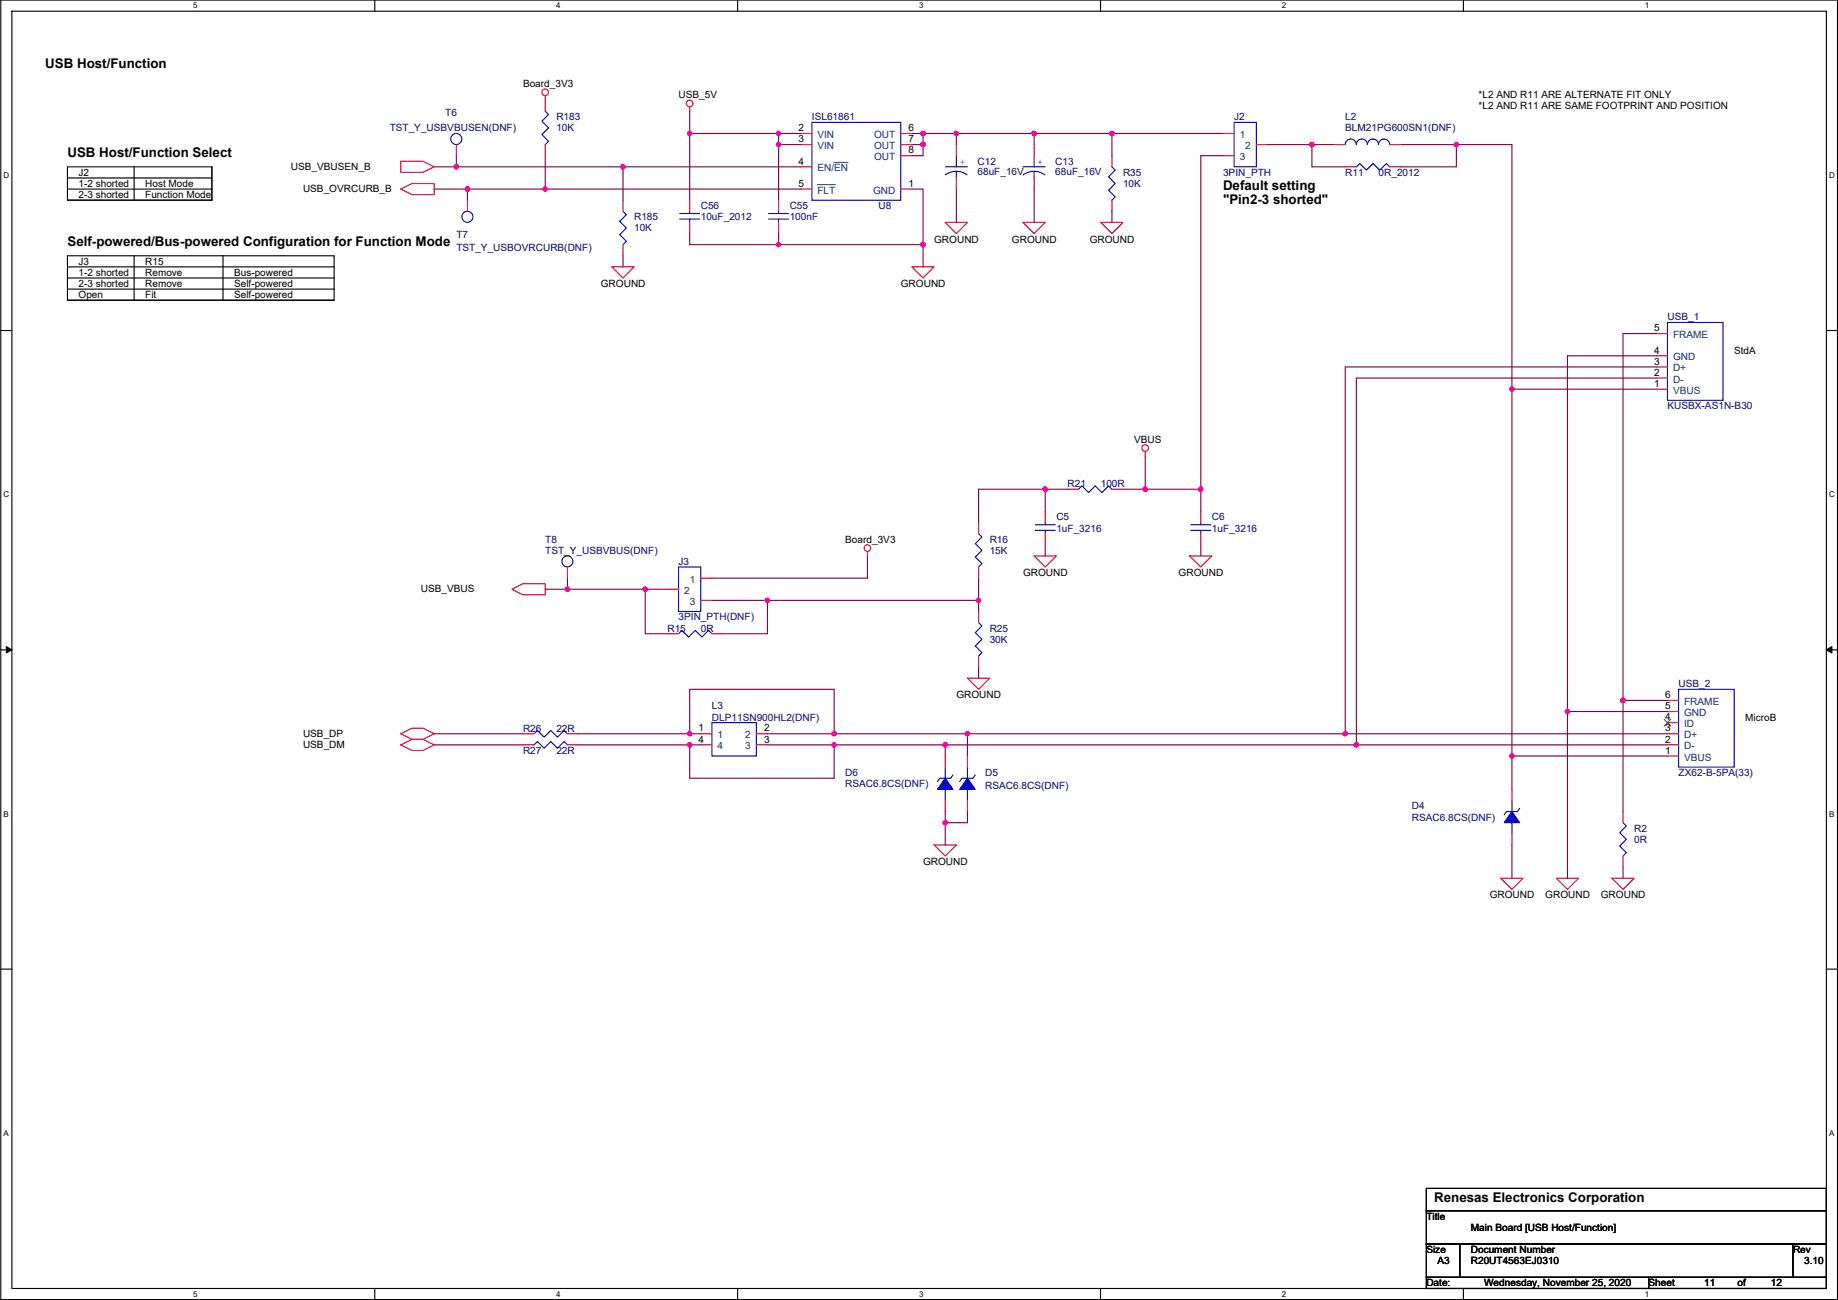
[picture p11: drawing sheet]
<svg xmlns="http://www.w3.org/2000/svg" width="420mm" height="297mm" viewBox="0 0 420 297" stroke-linecap="round" stroke-linejoin="round" font-family="sans-serif">
<path d="M.2 0h419.8v296.9h-419.8zM2.7 2.6h414.8v291.8h-414.8z" fill="none" stroke="#000" stroke-width=".25"/>
<g fill="#fff">
<path d="M44.2 .3h1v2h-1z"/>
<path d="M44.2 294.7h1v2h-1z"/>
</g>
<path d="M85.7 0v2.6M85.7 294.4v2.5" fill="none" stroke="#000" stroke-width=".25"/>
<g fill="#fff">
<path d="M127.1 .3h1v2h-1z"/>
<path d="M127.1 294.7h1v2h-1z"/>
</g>
<path d="M168.6 0v2.6M168.6 294.4v2.5" fill="none" stroke="#000" stroke-width=".25"/>
<g fill="#fff">
<path d="M210.1 .3h1v2h-1z"/>
<path d="M210.1 294.7h1v2h-1z"/>
</g>
<path d="M251.6 0v2.6M251.6 294.4v2.5" fill="none" stroke="#000" stroke-width=".25"/>
<g fill="#fff">
<path d="M293 .3h1v2h-1z"/>
<path d="M293 294.7h1v2h-1z"/>
</g>
<path d="M334.5 0v2.6M334.5 294.4v2.5" fill="none" stroke="#000" stroke-width=".25"/>
<g fill="#fff">
<path d="M376 .3h1v2h-1z"/>
<path d="M376 294.7h1v2h-1z"/>
<path d="M.8 39h1.3v2.1h-1.3z"/>
<path d="M418.1 39h1.3v2.1h-1.3z"/>
<path d="M.8 112h1.3v2h-1.3z"/>
<path d="M418.1 112h1.3v2h-1.3z"/>
</g>
<path d="M.2 75.5h2.5M417.5 75.5h2.5" fill="none" stroke="#000" stroke-width=".25"/>
<g fill="#fff">
<path d="M.8 185h1.2v2h-1.2z"/>
<path d="M418.1 185h1.2v2h-1.2z"/>
</g>
<path d="M.2 148.5h2.5M417.5 148.5h2.5" fill="none" stroke="#000" stroke-width=".25"/>
<path d="M1.4 147.7l1.3 .8-1.3 .7zM417.5 148.5l1.3-.8v1.5z" fill="#000" stroke="#000" stroke-width=".23"/>
<g fill="#fff">
<path d="M.8 257.9h1.2v2h-1.2z"/>
<path d="M418.1 257.9h1.2v2h-1.2z"/>
</g>
<g fill="none" stroke="#000" stroke-width=".25">
<path d="M15.4 38.1h33v7.6h-33zM30.7 38.1v7.6M48.4 38.1v7.6h-33M15.4 58.4h61v10.2h-61zM15.4 40.7h33M15.4 43.2h33M30.7 58.4v10.2M51 58.4v10.2M15.4 68.6h61M15.4 66.1h61M15.4 63.5h61M15.4 61h61"/>
<path d="M.2 221.4h2.5M417.5 221.4h2.5M326.1 271.5h91.4v5.1h-91.4zM326.1 276.6h91.4v7.6h-91.4zM326.1 291.9h50.8v2.5h-50.8zM326.1 284.2h7.6v7.7h-7.6zM333.7 284.2h76.2v7.7h-76.2zM376.9 291.9h40.6v2.5h-40.6zM409.9 284.2h7.6v7.7h-7.6z"/>
</g>
<g fill="none" stroke="#f00" stroke-width=".25">
<path d="M91.6 36.9h5.1l2.5 1.2-2.5 1.3h-5.1zM104.3 33v2.6M124.6 21.9v3.5M124.6 33v2.6M157.7 24.4v1M183.1 38.1h2.5M183.1 30.5h2.5M183.1 33h2.5M205.9 33h2.6M205.9 30.5h2.6M205.9 35.6h2.6M218.6 33v2.6"/>
<path d="M236.4 33v2.6M254.2 35.6v2.5M279.6 30.5h2.5M279.6 35.6h2.5M287.2 33h2.5M305 33h2.5M307.5 38.1h2.6M317.7 38.1h2.5M317.7 33h2.5M91.6 43.2l2.6-1.3h5v2.6h-5zM106.9 45.7v2.6M142.4 45.7v2.6"/>
<path d="M142.4 55.9v2.5M157.7 45.7v2.6M157.7 50.8v2.6M178 45.7v2.6M178 50.8v2.6M183.1 43.2h2.5M205.9 43.2h2.6M216.1 50.8h5.1l-2.6 2.6zM218.6 40.7v2.5M233.9 50.8h5l-2.5 2.6zM236.4 40.7v2.5M251.6 50.8h5.1l-2.5 2.6z"/>
<path d="M254.2 45.7v2.6M139.9 61h5.1l-2.6 2.5zM208.5 61h5l-2.5 2.5zM378.6 76.2h2.6M378.6 81.3h2.6M378.6 83.8h2.6M378.6 86.4h2.6M378.6 88.9h2.6M223.7 119.4v2.5M238.9 116.9v2.5M244 111.8h2.6M254.2 111.8h2.5"/>
<path d="M261.8 103.1v1.1M274.5 116.9v2.5M117 134.6l2.6-1.2h5v2.5h-5zM129.7 129.6v2.5M152.6 134.6h2.5M160.2 132.1h2.5M160.2 137.2h2.5M198.3 126v1M223.7 139.7v2.6M223.7 129.6v2.5M236.4 127h5.1l-2.6 2.6zM238.9 121.9v2.6"/>
<path d="M272 127h5l-2.5 2.6zM274.5 121.9v2.6M152.6 144.8h2.5M162.7 144.8h2.6M221.2 155h5l-2.5 2.5zM223.7 149.9v2.5M91.6 167.7l2.6-1.3h2.5l2.5 1.3-2.5 1.2h-2.5zM91.6 170.2l2.6-1.3h2.5l2.5 1.3-2.5 1.3h-2.5zM119.6 170.2h2.5M119.6 167.7h2.5M129.7 170.2h2.6M129.7 167.7h2.6"/>
<path d="M160.2 167.7h2.5M160.2 170.2h2.5M172.9 167.7h2.5M172.9 170.2h2.5M216.1 172.7v2.6M221.2 172.7v2.6M381.2 160h2.5M381.2 162.6h2.5M381.2 165.1h2.5M381.2 167.7h2.5M381.2 170.2h2.5M381.2 172.7h2.5"/>
<path d="M213.5 193.1h5.1l-2.5 2.5zM216.1 182.9v2.5M221.2 182.9v2.5M345.6 190.5v2.6M345.6 180.4v2.5M371 185.4v2.6M371 195.6v2.5M343.1 200.7h5.1l-2.6 2.5zM355.8 200.7h5.1l-2.6 2.5zM368.5 200.7h5.1l-2.6 2.5z"/>
<circle cx="124.6" cy="21.1" r=".76"/>
<circle cx="157.6" cy="23.6" r=".76"/>
<circle cx="261.8" cy="102.4" r=".76"/>
<circle cx="198.3" cy="125.2" r=".76"/>
</g>
<g fill="none" stroke="#00f" stroke-width=".25">
<path d="M124.6 25.4l.8 .8-1.5 1.5 1.5 1.5-1.5 1.6 1.5 1.5-.8 .7M185.6 28h20.3v17.7h-20.3zM216.1 38.1h5.1M216.1 40a4.1 4.1 0 0 1 5 0M218.6 39.1v1.6M218.6 35.6v2.5M233.9 38.1h5M233.9 40a4.1 4.1 0 0 1 5 0M236.4 39.1v1.6M236.4 35.6v2.5M254.2 38.1l.7 .8-1.5 1.5 1.5 1.5-1.5 1.6 1.5 1.5-.7 .7M282.1 28h5.1v10.1h-5.1z"/>
<path d="M307.5 33a1.26 1.26 0 0 1 1.3-1.2 1.26 1.26 0 0 1 1.2 1.2 1.27 1.27 0 0 1 1.3-1.2 1.27 1.27 0 0 1 1.3 1.2 1.27 1.27 0 0 1 1.2-1.2 1.27 1.27 0 0 1 1.3 1.2 1.27 1.27 0 0 1 1.3-1.2 1.27 1.27 0 0 1 1.3 1.2M310.1 38.1l.7-.7 1.5 1.5 1.6-1.5 1.5 1.5 1.5-1.5 .8 .7M142.4 48.3l.8 .7-1.5 1.6 1.5 1.5-1.5 1.5 1.5 1.5-.8 .8M155.4 50.1h4.5M155.4 48.8h4.5M157.7 48.3v.5M157.7 50.1v.7M175.7 50.1h4.6M175.7 48.8h4.6M178 48.3v.5M178 50.1v.7M381.2 73.7h12.7v17.8h-12.7z"/>
<path d="M236.7 119.9h4.5M238.9 119.4v.5M246.6 111.8l.7-.8 1.5 1.5 1.6-1.5 1.5 1.5 1.5-1.5 .8 .8M272.2 119.9h4.6M274.5 119.4v.5M155.1 129.6h5.1v10.1h-5.1zM223.7 121.9l.8 .8-1.6 1.5 1.6 1.6-1.6 1.5 1.6 1.5-.8 .8M236.7 121.2h4.5M238.9 121.2v.7M272.2 121.2h4.6M274.5 121.2v.7M155.1 144.8l.8-.8 1.5 1.6 1.5-1.6 1.6 1.6 1.5-1.6 .7 .8"/>
<path d="M223.7 142.3l.8 .7-1.6 1.5 1.6 1.6-1.6 1.5 1.6 1.5-.8 .8M383.7 157.5h12.7v17.8h-12.7zM122.1 170.2l.8-.8 1.5 1.6 1.5-1.6 1.5 1.6 1.6-1.6 .7 .8M122.1 167.7l.8-.8 1.5 1.5 1.5-1.5 1.5 1.5 1.6-1.5 .7 .8M162.7 165.1h10.2v7.6h-10.2zM216.1 175.3v2.5M217.9 177.1l-.6 .7h-2.5l-.5 .8M221.2 175.3v2.5M222.9 177.1l-.5 .7h-2.5l-.5 .8M216.1 180.4v2.5M221.2 180.4v2.5M345.6 188v2.5"/>
<path d="M345.6 182.9v2.5M347.4 184.7l-.5 .7h-2.6l-.5 .8M371 188l.8 .7-1.5 1.6 1.5 1.5-1.5 1.5 1.5 1.5-.8 .8"/>
<circle cx="104.3" cy="31.8" r="1.26"/>
<circle cx="106.8" cy="49.5" r="1.26"/>
<circle cx="129.7" cy="128.3" r="1.26"/>
</g>
<path d="M380.4 164.4l1.6 1.5M381.9 164.4l-1.5 1.5" fill="none" stroke="#804000" stroke-width=".23"/>
<path d="M190.7 37.1h3.2M186.9 42.2h4.1" fill="none" stroke="#004080" stroke-width=".23"/>
<g fill="#00f" stroke="#00f" stroke-width=".25">
<path d="M216.1 177.8l1.8 2.6h-3.6z" fill-rule="evenodd"/>
<path d="M221.2 177.8l1.7 2.6h-3.5z" fill-rule="evenodd"/>
<path d="M345.6 185.4l1.8 2.6h-3.6z" fill-rule="evenodd"/>
</g>
<g fill="none" stroke="#800040" stroke-width=".25">
<path d="M99.2 38.1h5.1M104.3 35.6v2.5M104.3 38.1h38.1M124.6 35.6v7.6M142.4 38.1v7.6M142.4 38.1h40.7M157.7 25.4v5.1M157.7 30.5v15.2M157.7 30.5h20.3M178 33h5.1M178 33v12.7M178 30.5v2.5"/>
<path d="M178 30.5h5.1M208.5 33h2.5M208.5 30.5h2.5M211 30.5h7.6M211 33v2.6h-2.5M211 30.5v2.5M218.6 30.5v2.5M218.6 30.5h17.8M236.4 30.5v2.5M236.4 30.5h17.8M254.2 30.5v5.1M254.2 30.5h25.4"/>
<path d="M279.6 35.6h-5.1v76.2M289.7 33h10.2M299.9 33v5.1h7.6M299.9 33h5.1M320.2 33h12.7M332.9 33h12.7v55.9h33M332.9 33v5.1h-12.7M99.2 43.2h7.7M106.9 43.2h17.7M106.9 43.2v2.5M124.6 43.2h58.5M142.4 58.4v2.6"/>
<path d="M157.7 53.4v2.5h20.3M178 55.9h33M178 53.4v2.5M208.5 43.2h2.5v12.7M211 55.9v5.1M218.6 43.2v7.6M236.4 43.2v7.6M254.2 48.3v2.5M378.6 76.2h-7.6v83.8M345.6 88.9v83.8M378.6 86.4h-68.5v83.8M378.6 83.8h-71.1v83.9"/>
<path d="M378.6 81.3h-20.3v81.3M238.9 111.8h-15.2v7.6M238.9 111.8v5.1M238.9 111.8h5.1M256.7 111.8h5.1M261.8 104.2v7.6M261.8 111.8h12.7M274.5 111.8v5.1M124.6 134.6h5.1M129.7 132.1v2.5M129.7 134.6h17.8v10.2h5.1M147.5 134.6h5.1"/>
<path d="M162.7 137.2h12.7v7.6h-10.1M175.4 137.2h48.3M198.3 127v5.1h-35.6M223.7 137.2v2.5M223.7 132.1v5.1M238.9 124.5v2.5M274.5 124.5v2.5M223.7 152.4v2.6M99.2 167.7h20.4M99.2 170.2h20.4M132.3 170.2h25.4M132.3 167.7h25.4"/>
<path d="M157.7 167.7v-10.2h33v10.2M157.7 170.2h2.5M157.7 170.2v7.6h33v-7.6M157.7 167.7h2.5M175.4 167.7h15.3M175.4 170.2h15.3M190.7 167.7h30.5v5M190.7 170.2h25.4v2.5M216.1 170.2h94M221.2 167.7h86.3M307.5 167.7h73.7M310.1 170.2h71.1"/>
<path d="M345.6 172.7v7.7M345.6 172.7h35.6M358.3 162.6v38.1M358.3 162.6h22.9M371 160v25.4M371 160h10.2M216.1 188v5.1M216.1 185.4v2.6M221.2 185.4v2.6h-5.1M345.6 193.1v7.6M371 198.1v2.6"/>
</g>
<g fill="#f0f" stroke="#f0f" stroke-width=".25">
<circle cx="223.7" cy="137.2" r=".5"/>
<circle cx="175.4" cy="137.2" r=".5"/>
<circle cx="345.6" cy="172.7" r=".5"/>
<circle cx="345.6" cy="88.9" r=".5"/>
<circle cx="371" cy="160" r=".5"/>
<circle cx="238.9" cy="111.8" r=".5"/>
<circle cx="157.6" cy="167.6" r=".5"/>
<circle cx="310" cy="170.2" r=".5"/>
<circle cx="157.6" cy="170.2" r=".5"/>
<circle cx="307.5" cy="167.6" r=".5"/>
<circle cx="358.3" cy="162.6" r=".5"/>
<circle cx="274.5" cy="111.8" r=".5"/>
<circle cx="299.9" cy="33" r=".5"/>
<circle cx="221.1" cy="167.6" r=".5"/>
<circle cx="190.7" cy="167.6" r=".5"/>
<circle cx="147.5" cy="134.6" r=".5"/>
<circle cx="129.7" cy="134.6" r=".5"/>
<circle cx="216.1" cy="188" r=".5"/>
<circle cx="216.1" cy="170.2" r=".5"/>
<circle cx="190.7" cy="170.2" r=".5"/>
<circle cx="332.9" cy="33" r=".5"/>
<circle cx="178" cy="30.5" r=".5"/>
<circle cx="157.6" cy="30.5" r=".5"/>
<circle cx="178" cy="33" r=".5"/>
<circle cx="178" cy="55.9" r=".5"/>
<circle cx="211" cy="55.9" r=".5"/>
<circle cx="218.6" cy="30.5" r=".5"/>
<circle cx="211" cy="30.5" r=".5"/>
<circle cx="211" cy="33" r=".5"/>
<circle cx="236.4" cy="30.5" r=".5"/>
<circle cx="261.8" cy="111.8" r=".5"/>
<circle cx="142.4" cy="38.1" r=".5"/>
<circle cx="104.3" cy="38.1" r=".5"/>
<circle cx="124.6" cy="43.2" r=".5"/>
<circle cx="106.8" cy="43.2" r=".5"/>
<circle cx="254.2" cy="30.5" r=".5"/>
</g>
<g font-size="3">
<text x="10.3" y="15.6">USB Host/Function</text>
<text x="15.4" y="35.9">USB Host/Function Select</text>
<text x="279.6" y="43.5">Default setting</text>
<text x="279.6" y="46.7">&quot;Pin2-3 shorted&quot;</text>
<text x="15.4" y="56.2">Self-powered/Bus-powered Configuration for Function Mode</text>
<text x="327.8" y="274.6">Renesas Electronics Corporation</text>
</g>
<g font-size="2.3">
<text x="119.6" y="19.9">Board_3V3</text>
<text x="155.1" y="22.4">USB_5V</text>
<text x="338" y="22.4">*L2 AND R11 ARE ALTERNATE FIT ONLY</text>
<text x="182.6" y="30">2</text>
<text x="207.7" y="30">6</text>
<text x="338" y="24.9">*L2 AND R11 ARE SAME FOOTPRINT AND POSITION</text>
<text x="182.6" y="32.5">3</text>
<text x="207.7" y="32.5">7</text>
<text x="207.7" y="35.1">8</text>
<text x="18" y="40.2">J2</text>
<text x="66.5" y="38.9">USB_VBUSEN_B</text>
<text x="182.6" y="37.6">4</text>
<text x="18" y="45.3">2-3 shorted</text>
<text x="18" y="42.7">1-2 shorted</text>
<text x="33.2" y="42.7">Host Mode</text>
<text x="33.2" y="45.3">Function Mode</text>
<text x="69.3" y="44">USB_OVRCURB_B</text>
<text x="182.6" y="42.7">5</text>
<text x="207.7" y="42.7">1</text>
<text x="213.5" y="55.4">GROUND</text>
<text x="231.3" y="55.4">GROUND</text>
<text x="249.1" y="55.4">GROUND</text>
<text x="18" y="60.5">J3</text>
<text x="18" y="65.6">2-3 shorted</text>
<text x="18" y="63">1-2 shorted</text>
<text x="33.2" y="63">Remove</text>
<text x="33.2" y="60.5">R15</text>
<text x="33.2" y="65.6">Remove</text>
<text x="53.5" y="63">Bus-powered</text>
<text x="53.5" y="65.6">Self-powered</text>
<text x="137.3" y="65.6">GROUND</text>
<text x="205.9" y="65.6">GROUND</text>
<text x="18" y="68.1">Open</text>
<text x="33.2" y="68.1">Fit</text>
<text x="53.5" y="68.1">Self-powered</text>
<text x="378.1" y="75.7">5</text>
<text x="378.1" y="80.8">4</text>
<text x="378.1" y="83.3">3</text>
<text x="396.4" y="80.8">StdA</text>
<text x="378.1" y="85.9">2</text>
<text x="378.1" y="88.4">1</text>
<text x="259.3" y="101.1">VBUS</text>
<text x="193.2" y="124">Board_3V3</text>
<text x="233.9" y="131.6">GROUND</text>
<text x="269.4" y="131.6">GROUND</text>
<text x="96.2" y="135.2">USB_VBUS</text>
<text x="218.6" y="159.6">GROUND</text>
<text x="380.7" y="159.5">6</text>
<text x="159.7" y="167.1">1</text>
<text x="174.7" y="167.1">2</text>
<text x="380.7" y="162.1">5</text>
<text x="380.7" y="164.6">4</text>
<text x="380.7" y="167.1">3</text>
<text x="399" y="164.6">MicroB</text>
<text x="69.3" y="168.4">USB_DP</text>
<text x="69.3" y="171">USB_DM</text>
<text x="159.7" y="169.7">4</text>
<text x="174.7" y="169.7">3</text>
<text x="380.7" y="169.7">2</text>
<text x="380.7" y="172.2">1</text>
<text x="211" y="197.7">GROUND</text>
<text x="340.5" y="205.3">GROUND</text>
<text x="353.2" y="205.3">GROUND</text>
<text x="365.9" y="205.3">GROUND</text>
<text x="326.1" y="278.7">Title</text>
<text x="336.2" y="281.2">Main Board [USB Host/Function]</text>
<text x="326.1" y="286.3">Size</text>
<text x="336.2" y="286.3">Document Number</text>
<text x="409.9" y="286.3">Rev</text>
<text x="326.1" y="293.9">Date:</text>
<text x="328.6" y="288.8">A3</text>
<text x="336.2" y="288.8">R20UT4563EJ0310</text>
<text x="339.3" y="293.9">Wednesday, November 25, 2020</text>
<text x="376.9" y="293.9">Sheet</text>
<text x="389.6" y="293.9">11</text>
<text x="397.2" y="293.9">of</text>
<text x="404.8" y="293.9">12</text>
<text x="412.4" y="288.8">3.10</text>
</g>
<g font-size="2.3" fill="#000080">
<text x="101.8" y="26.5">T6</text>
<text x="127.2" y="27.5">R183</text>
<text x="185.6" y="27.5">ISL61861</text>
<text x="282.1" y="27.5">J2</text>
<text x="307.5" y="27.5">L2</text>
<text x="89.1" y="30">TST_Y_USBVBUSEN(DNF)</text>
<text x="127.2" y="30">10K</text>
<text x="307.5" y="30">BLM21PG600SN1(DNF)</text>
<text x="223.4" y="37.6">C12</text>
<text x="223.4" y="39.9">68uF_16V</text>
<text x="241.2" y="37.6">C13</text>
<text x="241.2" y="39.9">68uF_16V</text>
<text x="256.7" y="40.2">R35</text>
<text x="279.6" y="40.2">3PIN_PTH</text>
<text x="307.5" y="40.2">R11</text>
<text x="315.1" y="40.2">0R_2012</text>
<text x="160.2" y="47.8">C56</text>
<text x="180.5" y="47.8">C55</text>
<text x="200.8" y="47.8">U8</text>
<text x="256.7" y="42.7">10K</text>
<text x="145" y="50.3">R185</text>
<text x="145" y="52.9">10K</text>
<text x="160.2" y="50.3">10uF_2012</text>
<text x="180.5" y="50.3">100nF</text>
<text x="104.3" y="54.4">T7</text>
<text x="104.3" y="57.4">TST_Y_USBOVRCURB(DNF)</text>
<text x="381.2" y="73.2">USB_1</text>
<text x="381.2" y="93.5">KUSBX-AS1N-B30</text>
<text x="244" y="111.3">R21</text>
<text x="251.6" y="111.3">100R</text>
<text x="241.5" y="118.9">C5</text>
<text x="277" y="118.9">C6</text>
<text x="124.6" y="124">T8</text>
<text x="226.2" y="124">R16</text>
<text x="241.5" y="121.5">1uF_3216</text>
<text x="277" y="121.5">1uF_3216</text>
<text x="124.6" y="126.5">TST_Y_USBVBUS(DNF)</text>
<text x="155.1" y="129.1">J3</text>
<text x="226.2" y="126.5">15K</text>
<text x="155.1" y="141.8">3PIN_PTH(DNF)</text>
<text x="152.6" y="144.3">R15</text>
<text x="160.2" y="144.3">0R</text>
<text x="226.2" y="144.3">R25</text>
<text x="226.2" y="146.9">30K</text>
<text x="383.7" y="157">USB_2</text>
<text x="119.6" y="167.2">R26</text>
<text x="127.2" y="167.2">22R</text>
<text x="162.7" y="162.1">L3</text>
<text x="162.7" y="164.6">DLP11SN900HL2(DNF)</text>
<text x="119.6" y="172.3">R27</text>
<text x="127.2" y="172.3">22R</text>
<text x="193.2" y="177.3">D6</text>
<text x="193.2" y="179.9">RSAC6.8CS(DNF)</text>
<text x="225.2" y="177.3">D5</text>
<text x="383.7" y="177.3">ZX62-B-5PA(33)</text>
<text x="225.2" y="180.4">RSAC6.8CS(DNF)</text>
<text x="322.8" y="185">D4</text>
<text x="322.8" y="187.5">RSAC6.8CS(DNF)</text>
<text x="373.6" y="190">R2</text>
<text x="373.6" y="192.6">0R</text>
</g>
<g font-size="2.3" fill="#004080">
<text x="186.9" y="31.5">VIN</text>
<text x="186.9" y="34.1">VIN</text>
<text x="199.8" y="34.1">OUT</text>
<text x="199.8" y="31.5">OUT</text>
<text x="283.4" y="31.5">1</text>
<text x="284.7" y="34.1">2</text>
<text x="186.9" y="39.2">EN/EN</text>
<text x="199.8" y="36.6">OUT</text>
<text x="283.4" y="36.6">3</text>
<text x="186.9" y="44.2">FLT</text>
<text x="199.6" y="44.2">GND</text>
<text x="382.4" y="77.3">FRAME</text>
<text x="382.4" y="82.3">GND</text>
<text x="382.4" y="84.9">D+</text>
<text x="382.4" y="87.4">D-</text>
<text x="382.4" y="90">VBUS</text>
<text x="156.4" y="135.7">2</text>
<text x="157.7" y="133.1">1</text>
<text x="157.7" y="138.2">3</text>
<text x="385" y="161.1">FRAME</text>
<text x="385" y="163.6">GND</text>
<text x="385" y="166.2">ID</text>
<text x="164" y="168.7">1</text>
<text x="164" y="171.2">4</text>
<text x="170.4" y="168.7">2</text>
<text x="170.4" y="171.2">3</text>
<text x="385" y="168.7">D+</text>
<text x="385" y="171.2">D-</text>
<text x="385" y="173.8">VBUS</text>
</g>
<g font-size="2.3" fill="#00f">
<text x="219.4" y="37.7">+</text>
<text x="237.2" y="37.7">+</text>
</g>
<g font-size="1.8">
<text x="44.2" y="1.9">5</text>
<text x="127.1" y="1.9">4</text>
<text x="210.1" y="1.9">3</text>
<text x="293" y="1.9">2</text>
<text x="376" y="1.9">1</text>
<text x=".8" y="40.7">D</text>
<text x="418.1" y="40.7">D</text>
<text x=".8" y="113.6">C</text>
<text x="418.1" y="113.6">C</text>
<text x=".8" y="186.6">B</text>
<text x="418.1" y="186.6">B</text>
<text x=".8" y="259.5">A</text>
<text x="418.1" y="259.5">A</text>
<text x="44.2" y="296.3">5</text>
<text x="127.1" y="296.3">4</text>
<text x="210.1" y="296.3">3</text>
<text x="293" y="296.3">2</text>
<text x="376" y="296.3">1</text>
</g>
</svg>
